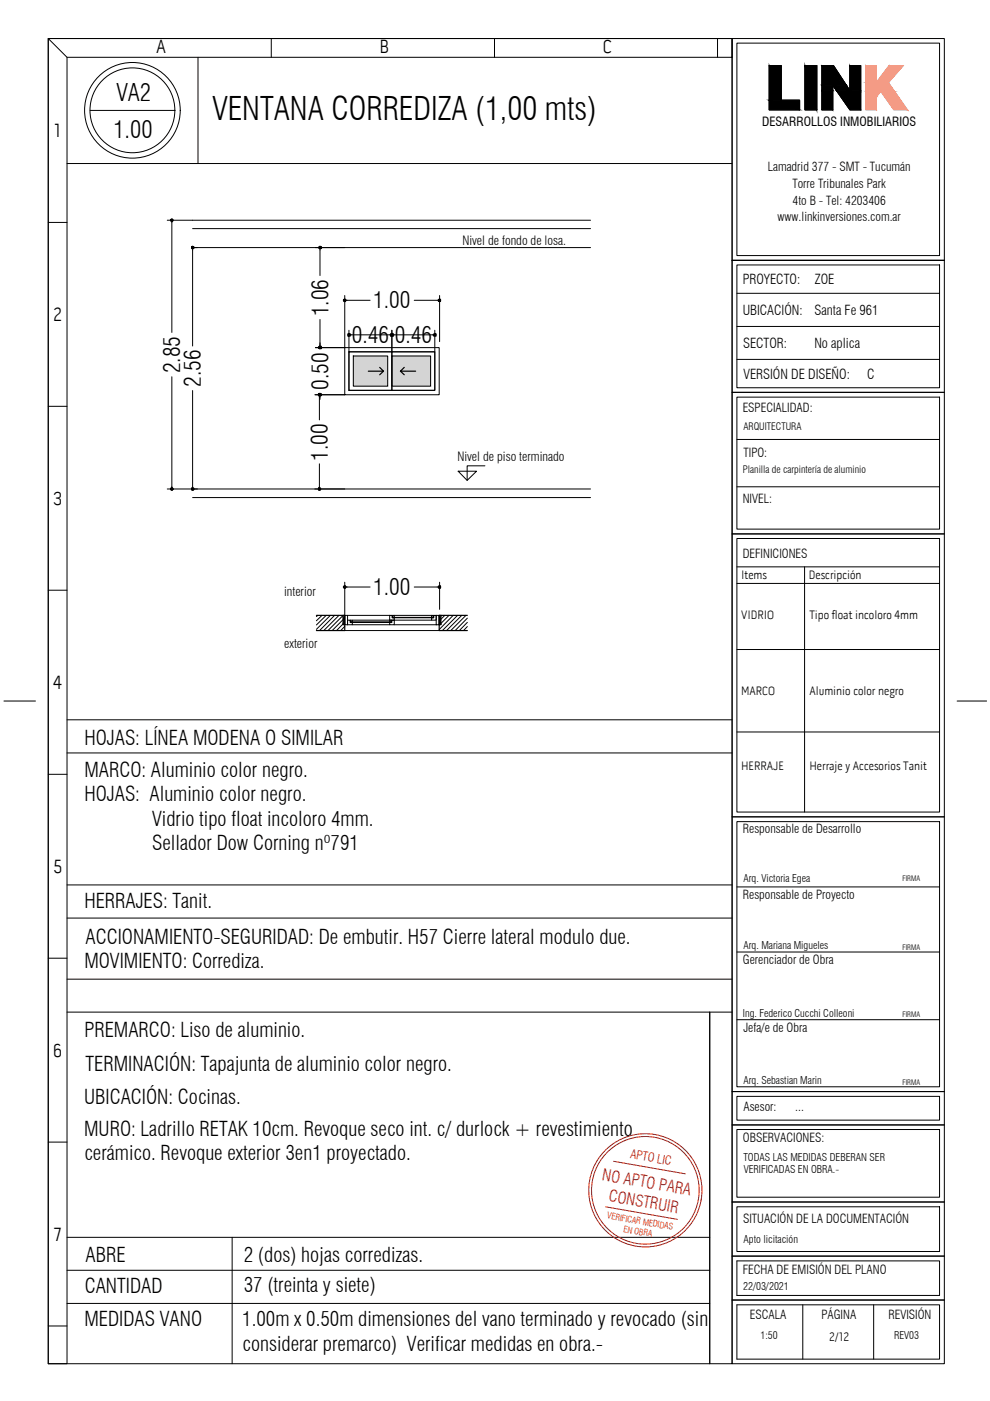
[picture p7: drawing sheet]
<svg xmlns="http://www.w3.org/2000/svg" width="210mm" height="297mm" viewBox="0 0 210 297" stroke-linecap="round" stroke-linejoin="round" font-family="sans-serif">
<!-- layer: A-MOBILIARIO -->
<g fill="#d4d4d4" stroke="#d4d4d4" stroke-width=".21">
<path d="M83.1 75.5l8.2 6.4v-6.4zM83.1 75.5l8.2 6.4h-8.2z"/>
<path d="M74.9 75.5l7.3 6.4v-6.4zM74.9 75.5l7.3 6.4h-7.3z"/>
</g>
<g fill="none" stroke="#000" stroke-width=".21">
<path d="M10.2 8.2v280.9h4v-277M10.2 8.2h145v280.9h-145zM10.2 8.2h145v3.9h-141zM42 12.1v22.6M57.5 8.2v3.9M104.8 8.2v3.9M152.1 8.2v3.9M155.2 8.2h45v280.9h-45zM156.2 9.1h43v45.1h-43zM14.2 34.7h141M10.2 47.2h4M155.2 55.2h45"/>
<path d="M156.2 56.2h43v26h-43zM200.2 55.2h-45h45M156.2 76.2h43M156.2 69.2h43M156.2 62.2h43M10.2 86.1h4M155.2 83.2h45M156.2 84.2h43v28h-43zM156.2 93.2h43M155.2 113.2h45M156.2 114.2h43v58h-43zM156.2 103.2h43"/>
<path d="M10.2 125.1h4M156.2 120.2h43M156.2 137.7h43M156.2 123.7h43M170.6 120.2v52M.8 148.6h6.7M14.2 152.6h141M14.2 159.6h141M156.2 155.2h43M202.9 148.6h6.3M10.2 164.2h4M155.2 173.2h45"/>
<path d="M156.2 174.2h43v56.2h-43zM14.2 187.6h141M14.2 194.6h141M156.2 188h43M10.2 203.2h4M14.2 207.6h141M14.2 214.6h141M150.5 214.6v74.5M156.2 201.8h43M156.2 216.2h43M155.2 238.5h45M155.2 231.4h45"/>
<path d="M156.2 239.5h43v14.3h-43zM156.2 232.5h43v5h-43zM10.2 242.1h4M155.2 254.8h45M156.2 255.9h43v9.4h-43zM14.2 262.3h136.3M14.2 269.3h136.3M14.2 276.4h136.3M49.2 262.3v26.8M155.2 266.3h45M155.2 275.6h45M156.2 267.3h43v7.4h-43z"/>
<path d="M156.2 276.6h43v11.6h-43zM170.2 276.6v11.6M185.2 276.6v11.6M10.2 281.1h4"/>
</g>
<!-- layer: LINK MARCA -->
<g fill="#f49a7c" stroke="#f49a7c" stroke-width=".21">
<path d="M188.5 13.9l-.1 3.5 3.1-3.5zM188.5 13.9l-.1 3.5h-2.6z"/>
<path d="M183.6 13.9l2.2 3.5v-3.5zM183.6 13.9l2.2 3.5h-2.2z"/>
<path d="M183.6 17.4h4.8zM183.6 17.4l4.8 .1z"/>
<path d="M183.6 17.5l6.1 1.9-1.3-1.9zM183.6 17.5l6.1 1.9h-6.1z"/>
<path d="M183.6 19.4l2.2 1.1 1-1.1zM183.6 19.4l2.2 1.1h-2.2z"/>
<path d="M186.8 19.4l5.6 3.9-2.7-3.9zM186.8 19.4l5.6 3.9h-2.9z"/>
<path d="M183.6 20.5l2.2 2.8v-2.8zM183.6 20.5l2.2 2.8h-2.2z"/>
</g>
<path d="M183.6 13.9h2.2v3.5l2.7-3.5h3l-3.1 3.6 4 5.8h-2.9l-2.7-3.9-1 1.1v2.8h-2.2z" fill="none" stroke="#f49a7c" stroke-width=".21"/>
<path d="M163.1 13.9h2.5v7.4h3.9v2h-6.4zM170.7 13.9h2.5v9.4h-2.5zM174.3 13.9h2.4l3.5 5.3v-5.3h2.3v9.4h-2.3l-3.6-5.2v5.2h-2.3z" fill="none" stroke="#000" stroke-width=".21"/>
<g fill="#000" stroke="#000" stroke-width=".21">
<path d="M163.1 13.9l2.5 7.4v-7.4zM163.1 13.9l2.5 7.4h-2.5z"/>
<path d="M170.7 13.9l2.5 9.4v-9.4zM170.7 13.9l2.5 9.4h-2.5z"/>
<path d="M174.3 18.1l2.3 1.1v-1.1zM174.3 18.1l2.3 1.1h-2.3z"/>
<path d="M174.3 19.2l2.3 4.1v-4.1zM174.3 19.2l2.3 4.1h-2.3z"/>
<path d="M174.3 13.9l5.1 4.2-2.7-4.2zM174.3 13.9l5.1 4.2h-5.1z"/>
<path d="M176.6 18.1l3.6 1.1-.8-1.1zM176.6 18.1l3.6 1.1h-2.8z"/>
<path d="M180.2 13.9l2.3 5.3v-5.3zM180.2 13.9l2.3 5.3h-2.3z"/>
<path d="M177.4 19.2l5.1 4.1v-4.1zM177.4 19.2l5.1 4.1h-2.3z"/>
<path d="M163.1 21.3l6.4 2v-2zM163.1 21.3l6.4 2h-6.4z"/>
</g>
<!-- layer: TEXTOS -->
<g fill="none" stroke="#000" stroke-width=".21">
<path d="M19.1 23.4h18M97.1 99.9h3.9l-2 2zM102.8 98.8h-3.8v3.1"/>
<circle cx="28.1" cy="23.4" r="9"/>
<circle cx="28.1" cy="23.4" r="10.1"/>
</g>
<!-- layer: 1 - MURO CORTE -->
<path d="M80.5 77.9l.8 .8h-3.2M81.3 78.7l-.8 .8M84.9 78.7l.8 .8M85.7 77.9l-.8 .8h3.2M67.1 130.5h6v3.2h-6M99.1 130.5h-6v3.2h6" fill="none" stroke="#000" stroke-width=".25"/>
<!-- layer: 6 - PISOS GRAL -->
<path d="M73.1 133.7h20M73.7 130.5h8.9M74.7 131.5h7.9M74.7 132.5h7.9M83.6 130.5h7.9M83.6 131.5h7.9M83.6 132.5h8.9" fill="none" stroke="#000" stroke-width=".21"/>
<path d="M73.1 130.5h.6v2h-.6zM73.7 131.5h.5v.5h.5v.5h-1zM74.3 131.5h.4v.4h-.4zM74.3 131.9l8.7 .1zM82.6 130.5h.5v.5h.5v.5h-1zM82.6 131.5h.4v.4h-.4zM83.1 131.5h.5v1h-1v-.5h.5zM83.2 130.5h.4v.4h-.4zM83.2 130.9l8.7 .1zM91.5 130.5h.4v.4h-.4zM92 130.5h.5v1h-1v-.5h.5zM92.5 130.5h.6v2h-.6z" fill="none" stroke="#000" stroke-width=".21"/>
<!-- layer: A-CARPINTERIAS -->
<g fill="none" stroke="#000" stroke-width=".21">
<path d="M40.8 48.5h84.4M40.8 52.5h84.4M40.8 46.7h84.4M73.1 73.7h20v10h-20zM74 74.6h18.2v8.2h-18.2zM74 74.6h9.1v8.2h-9.1zM74.9 75.5h7.3v6.4h-7.3zM83.1 74.6h9.1v8.2h-9.1zM83.1 75.5h8.2v6.4h-8.2zM40.8 105.5h84.4M40.8 103.7h84.4M67.4 130.5l-.3 .2"/>
<path d="M68.3 130.5l-1.2 1.1M69.2 130.5l-2.1 2M70 130.5l-2.9 2.9M70.9 130.5l-3.1 3.2M71.9 130.5l-3.2 3.2M72.8 130.5l-3.3 3.2M73.1 131l-2.7 2.7M73.1 131.9l-1.7 1.8M73.1 132.8l-.9 .9M93.4 130.5l-.3 .3M94.3 130.5l-1.2 1.2M95.2 130.5l-2.1 2"/>
<path d="M96.1 130.5l-3 3M97 130.5l-3.2 3.2M97.9 130.5l-3.2 3.2M98.8 130.5l-3.2 3.2M99.1 131.1l-2.6 2.6M99.1 132l-1.7 1.7M99.1 132.8l-.8 .9"/>
</g>
<!-- layer: COTAS -->
<g fill="none" stroke="#000" stroke-width=".21">
<path d="M35.5 46.7h5.3M36.4 47.2v23.3M40.8 52.5h1.1M40.8 53v20.4M66.9 52.5h6.2M67.8 53v5.4M36.4 79.9v23.3M67.8 67.7v5.5M67.8 73.7v.3M73.1 62.7v11h-6.2M73.6 63.7h4.9M74 70v4.6"/>
<path d="M74.5 71h8.1M83.1 70v4.6M83.6 71h8.1M87.8 63.7h4.9M92.2 70v4.6M93.2 62.7v9.7M40.8 82.8v20.4M66.7 83.7h6.4M67.7 84.2v4.8M67.7 98.3v4.9M67.8 83.4v.3M67.8 84.2v.5"/>
<path d="M35.5 103.7h6.4M66.7 103.7h6.4M73.1 123.4v7.1M73.6 124.5h4.9M87.8 124.5h4.9M93.2 123.4v5.8"/>
</g>
<!-- layer: 0 -->
<g fill="#000" stroke="#000" stroke-width=".21">
<path d="M36.3 46.9h.1v-.2zM36.4 46.7l.2 .2h-.2zM36.4 46.7l.2 .2 .1-.2z"/>
<path d="M36.3 46.5l.1 .2v-.3zM36.3 46.5l.1 .2h-.2zM36.2 46.7l.1 .2 .1-.2z"/>
<path d="M36.6 46.5l-.2 .2h.3zM36.4 46.4l.2 .1-.2 .2z"/>
<path d="M40.7 52.7h.1v-.2zM40.8 52.5l.2 .2h-.2zM40.8 52.5l.2 .2 .1-.2z"/>
<path d="M40.7 52.3l.1 .2v-.3zM40.7 52.3l.1 .2h-.2zM40.6 52.5l.1 .2 .1-.2z"/>
<path d="M40.8 52.5h.3l-.1-.2zM40.8 52.2l.2 .1-.2 .2z"/>
<path d="M67.7 52.7h.1v-.2zM67.8 52.5l.3 .2h-.3zM67.8 52.5l.3 .2v-.2z"/>
<path d="M67.7 52.3l.1 .2v-.3zM67.7 52.3l.1 .2h-.2zM67.6 52.5l.1 .2 .1-.2z"/>
<path d="M67.8 52.5h.3v-.2zM67.8 52.2l.3 .1-.3 .2z"/>
<path d="M67.6 73.7l.1 .2 .1-.2zM67.7 73.9l.1-.2v.2z"/>
<path d="M67.6 73.7l.1 .2 .1-.2zM67.7 73.9l.1-.2v.2z"/>
<path d="M67.8 73.7v.2h.3zM67.8 73.7h.3v.2zM67.8 73.7h.3v-.2z"/>
<path d="M67.8 73.7v.2h.3zM67.8 73.7h.3v.2zM67.8 73.7h.3v-.2z"/>
<path d="M67.8 73.4v.3l.3-.2zM67.7 73.5l.1-.1v.3zM67.7 73.5l-.1 .2h.2z"/>
<path d="M67.8 73.4v.3l.3-.2zM67.7 73.5l.1-.1v.3zM67.7 73.5l-.1 .2h.2z"/>
<path d="M72.8 63.7l.1 .1 .2-.1zM72.9 63.8l.2-.1v.2zM73.1 63.7v.2l.2-.1z"/>
<path d="M72.9 63.5l.2 .2v-.3zM72.9 63.5l.2 .2h-.3z"/>
<path d="M73.1 63.7l.2 .1v-.1zM73.1 63.7l.2-.2v.2zM73.1 63.4v.3l.2-.2z"/>
<path d="M73.8 71v.2l.2-.2zM74 71v.2h-.2zM74 71v.2h.2z"/>
<path d="M73.8 70.8l.2 .2v-.3zM73.8 70.8l.2 .2h-.2z"/>
<path d="M74 71l.2 .2v-.2zM74 71l.2-.2v.2zM74 70.7v.3l.2-.2z"/>
<path d="M82.9 71v.2l.2-.2zM83.1 71v.2h-.2zM83.1 71v.2h.2z"/>
<path d="M82.9 70.8v.2h.2zM82.9 71h.2l-.2 .2zM83.1 71l-.2 .2h.2z"/>
<path d="M83.1 71v.2h.2zM83.1 71h.2v.2z"/>
<path d="M82.9 70.8l.2 .2v-.3zM82.9 70.8l.2 .2h-.2z"/>
<path d="M83.1 71l.2 .2v-.2zM83.1 71l.2-.2v.2zM83.1 70.7v.3l.2-.2z"/>
<path d="M83.1 71h.2v-.2zM83.1 70.7l.2 .1-.2 .2zM82.9 70.8l.2 .2v-.3z"/>
<path d="M92 70.8l-.1 .2h.3zM91.9 71h.3l-.2 .2zM92.2 71l-.2 .2h.2z"/>
<path d="M92.2 71v.2h.2zM92.2 71h.2v.2z"/>
<path d="M92.2 71h.2v-.2zM92.2 70.7l.2 .1-.2 .2zM92 70.8l.2 .2v-.3z"/>
<path d="M93 63.5l-.1 .2h.3zM92.9 63.7h.3l-.2 .1zM93 63.8l.2 .1v-.2z"/>
<path d="M93.2 63.7v.2l.2-.1zM93.2 63.7h.2v.1z"/>
<path d="M93.4 63.5l-.2 .2h.2zM93.2 63.4l.2 .1-.2 .2zM93 63.5l.2 .2v-.3z"/>
<path d="M67.5 83.9h.2v-.2zM67.7 83.7l.2 .2h-.2zM67.7 83.7l.2 .2 .1-.2z"/>
<path d="M67.7 83.9h.1v-.2zM67.8 83.7l.3 .2h-.3zM67.8 83.7l.3 .2v-.2z"/>
<path d="M67.5 83.5l.2 .2v-.3zM67.5 83.5l.2 .2h-.2zM67.5 83.7v.2l.2-.2z"/>
<path d="M67.7 83.5l.1 .2v-.3zM67.7 83.5l.1 .2h-.2zM67.6 83.7l.1 .2 .1-.2z"/>
<path d="M67.7 83.7h.3l-.1-.2zM67.7 83.4l.2 .1-.2 .2z"/>
<path d="M67.8 83.7h.3v-.2zM67.8 83.4l.3 .1-.3 .2z"/>
<path d="M36.2 103.7l.1 .1 .1-.1zM36.3 103.8l.1-.1v.2z"/>
<path d="M36.4 103.7v.2l.2-.1zM36.4 103.7h.3l-.1 .1zM36.4 103.7h.3l-.1-.2z"/>
<path d="M36.4 103.4v.3l.2-.2zM36.3 103.5l.1-.1v.3zM36.3 103.5l-.1 .2h.2z"/>
<path d="M40.6 103.7l.1 .1 .1-.1zM40.7 103.8l.1-.1v.2z"/>
<path d="M40.8 103.7v.2l.2-.1zM40.8 103.7h.3l-.1 .1zM40.8 103.7h.3l-.1-.2z"/>
<path d="M40.8 103.4v.3l.2-.2zM40.7 103.5l.1-.1v.3zM40.7 103.5l-.1 .2h.2z"/>
<path d="M67.5 103.7v.1l.2-.1zM67.5 103.8l.2-.1v.2z"/>
<path d="M67.7 103.7v.2l.2-.1zM67.7 103.7h.3l-.1 .1zM67.7 103.7h.3l-.1-.2z"/>
<path d="M67.7 103.4v.3l.2-.2zM67.5 103.5l.2-.1v.3zM67.5 103.5v.2h.2z"/>
<path d="M72.8 124.5l.1 .1 .2-.1zM72.9 124.6l.2-.1v.2zM73.1 124.5v.2l.2-.1z"/>
<path d="M72.9 124.3l.2 .2v-.3zM72.9 124.3l.2 .2h-.3z"/>
<path d="M73.1 124.5l.2 .1v-.1zM73.1 124.5l.2-.2v.2zM73.1 124.2v.3l.2-.2z"/>
<path d="M93 124.3l-.1 .2h.3zM92.9 124.5h.3l-.2 .1zM93 124.6l.2 .1v-.2z"/>
<path d="M93.2 124.5v.2l.2-.1zM93.2 124.5h.2v.1z"/>
<path d="M93.4 124.3l-.2 .2h.2zM93.2 124.2l.2 .1-.2 .2zM93 124.3l.2 .2v-.3z"/>
</g>
<g fill="none" stroke="#000" stroke-width=".21">
<path d="M36.4 46.9v.3M40.8 52.7v.3M67.8 52.7v.3M67.8 73.2v.2M73.3 63.7h.3M74.2 71h.3M82.6 71h.3M83.3 71h.3M91.7 71h.2M92.7 63.7h.2M67.7 83.9v.3M67.8 83.9v.3"/>
<path d="M36.4 103.2v.2M40.8 103.2v.2M67.7 103.2v.2M73.3 124.5h.3M92.7 124.5h.2"/>
</g>
<path d="M72.7 130.5h.4v2h-.4zM72.7 130.5l.4 2M73.1 130.5l-.4 2M93.1 130.5h.4v2h-.4zM93.1 130.5l.4 2M93.5 130.5l-.4 2" fill="none" stroke="#000" stroke-width=".21"/>
<!-- layer: 3-REVOQUE INTERIOR ESPACIOS COMUNES -->
<path d="M93.2 131.5h.1" fill="none" stroke="#000" stroke-width=".21"/>
<!-- layer: Nomenclatura Carp. aluminio -->
<g fill="none" stroke="#e60000" stroke-width=".21">
<path d="M128.4 255.9l15.2 2.6M130.1 246.2l15.2 2.7"/>
<circle cx="136.8" cy="252.4" r="12"/>
<circle cx="136.8" cy="252.4" r="11.4"/>
</g>
<text font-size="6.8" x="45" y="25.4">VENTANA CORREDIZA (1,00 mts)</text>
<g font-size="5.1">
<text x="24.7" y="21.3">VA2</text>
<text x="24" y="29.2">1.00</text>
</g>
<g font-size="4.8">
<text x="79.1" y="65.4">1.00</text>
<text x="69.6" y="67.1" transform="rotate(-90 69.6 67.1)">1.06</text>
<text x="74.6" y="72.8">0.46</text>
<text x="83.7" y="72.8">0.46</text>
<text x="38.2" y="79.1" transform="rotate(-90 38.2 79.1)">2.85</text>
<text x="42.6" y="82" transform="rotate(-90 42.6 82)">2.56</text>
<text x="69.6" y="82.6" transform="rotate(-90 69.6 82.6)">0.50</text>
<text x="69.5" y="97.7" transform="rotate(-90 69.5 97.7)">1.00</text>
<text x="79.1" y="126.2">1.00</text>
</g>
<g font-size="4.3">
<text x="17.9" y="158">HOJAS: LÍNEA MODENA O SIMILAR</text>
<text x="17.9" y="164.7">MARCO: Aluminio color negro.</text>
<text x="17.9" y="169.9">HOJAS: Aluminio color negro.</text>
<text x="32.3" y="175.1">Vidrio tipo float incoloro 4mm.</text>
<text x="32.3" y="180.3">Sellador Dow Corning nº791</text>
<text x="17.9" y="192.5">HERRAJES: Tanit.</text>
<text x="18.1" y="200.1">ACCIONAMIENTO-SEGURIDAD: De embutir. H57 Cierre lateral modulo due.</text>
<text x="17.9" y="205.3">MOVIMIENTO: Corrediza.</text>
<text x="17.9" y="220">PREMARCO: Liso de aluminio.</text>
<text x="18.1" y="227.1">TERMINACIÓN: Tapajunta de aluminio color negro.</text>
<text x="17.9" y="234">UBICACIÓN: Cocinas.</text>
<text x="17.9" y="240.8">MURO: Ladrillo RETAK 10cm. Revoque seco int. c/ durlock + revestimiento</text>
<text x="17.9" y="246">cerámico. Revoque exterior 3en1 proyectado.</text>
<text x="18.1" y="267.6">ABRE</text>
<text x="51.7" y="267.6">2 (dos) hojas corredizas.</text>
<text x="18" y="274.2">CANTIDAD</text>
<text x="51.7" y="273.9">37 (treinta y siete)</text>
<text x="17.9" y="281.2">MEDIDAS VANO</text>
<text x="51.4" y="281.2">1.00m x 0.50m dimensiones del vano terminado y revocado (sin</text>
<text x="51.4" y="286.4">considerar premarco) Verificar medidas en obra.-</text>
</g>
<g font-size="4.1">
<text x="33.1" y="11.3">A</text>
<text x="80.5" y="11.3">B</text>
<text x="127.8" y="11.3">C</text>
<text x="11.4" y="29">1</text>
<text x="11.3" y="68.1">2</text>
<text x="11.2" y="107.1">3</text>
<text x="11.3" y="146">4</text>
<text x="11.2" y="185">5</text>
<text x="11.2" y="224">6</text>
<text x="11.5" y="263.1">7</text>
</g>
<g font-size="3.4" fill="#e60000">
<text x="127.5" y="250.2" transform="rotate(10 127.5 250.2)">NO APTO PARA</text>
<text x="128.9" y="254.6" transform="rotate(10 128.9 254.6)">CONSTRUIR</text>
</g>
<g font-size="2.9">
<text x="157.5" y="60.2">PROYECTO:</text>
<text x="172.8" y="60.2">ZOE</text>
<text x="157.5" y="66.8">UBICACIÓN:</text>
<text x="172.7" y="66.8">Santa Fe 961</text>
<text x="157.6" y="73.7">SECTOR:</text>
<text x="172.7" y="73.7">No aplica</text>
<text x="157.6" y="80.3">VERSIÓN DE DISEÑO:</text>
<text x="183.8" y="80.3">C</text>
</g>
<g font-size="2.7">
<text x="161.6" y="26.8">DESARROLLOS INMOBILIARIOS</text>
<text x="98" y="52">Nivel de fondo de losa.</text>
<text x="97" y="97.7">Nivel de piso terminado</text>
<text x="60.2" y="126.3">interior</text>
<text x="60.3" y="137.4">exterior</text>
</g>
<g font-size="2.6">
<text x="162.8" y="36.2">Lamadrid 377 - SMT - Tucumán</text>
<text x="168" y="39.8">Torre Tribunales Park</text>
<text x="164.9" y="46.8">www.linkinversiones.com.ar</text>
<text x="168" y="43.6">4to B - Tel: 4203406</text>
<text x="157.5" y="87.4">ESPECIALIDAD:</text>
<text x="157.6" y="96.9">TIPO:</text>
<text x="157.5" y="106.6">NIVEL:</text>
<text x="157.5" y="118.2">DEFINICIONES</text>
<text x="157.1" y="122.8">Items</text>
<text x="171.5" y="122.8">Descripción</text>
<text x="157.1" y="131.2">VIDRIO</text>
<text x="171.6" y="131.2">Tipo float incoloro 4mm</text>
<text x="157.1" y="147.4">MARCO</text>
<text x="171.6" y="147.4">Aluminio color negro</text>
<text x="157.1" y="163.2">HERRAJE</text>
<text x="171.6" y="163.2">Herraje y Accesorios Tanit</text>
<text x="157.5" y="176.7">Responsable de Desarrollo</text>
<text x="157.5" y="190.6">Responsable de Proyecto</text>
<text x="157.5" y="204.5">Gerenciador de Obra</text>
<text x="157.6" y="218.8">Jefa/e de Obra</text>
<text x="157.6" y="235.5">Asesor:</text>
<text x="168.6" y="235.5">...</text>
<text x="157.5" y="242.2">OBSERVACIONES:</text>
<text x="157.6" y="259.3">SITUACIÓN DE LA DOCUMENTACIÓN</text>
<text x="157.5" y="270.1">FECHA DE EMISIÓN DEL PLANO</text>
<text x="159" y="279.7">ESCALA</text>
<text x="174.1" y="279.7">PÁGINA</text>
<text x="188.4" y="279.7">REVISIÓN</text>
<text x="175.8" y="284.2">2/12</text>
</g>
<text font-size="2.6" fill="#e60000" x="133.5" y="245.6" transform="rotate(10 133.5 245.6)">APTO LIC</text>
<g font-size="2.3">
<text x="157.6" y="263.5">Apto licitación</text>
<text x="157.6" y="273.6">22/03/2021</text>
</g>
<g font-size="2.2">
<text x="157.6" y="186.9">Arq. Victoria Egea</text>
<text x="157.6" y="201.2">Arq. Mariana Migueles</text>
<text x="157.5" y="215.5">Ing. Federico Cucchi Colleoni</text>
<text x="157.6" y="229.9">Arq. Sebastian Marin</text>
<text x="157.6" y="246.1">TODAS LAS MEDIDAS DEBERAN SER</text>
<text x="157.7" y="248.8">VERIFICADAS EN OBRA.-</text>
<text x="161.2" y="283.8">1:50</text>
<text x="189.6" y="283.8">REV03</text>
</g>
<g font-size="2.1">
<text x="157.6" y="91.2">ARQUITECTURA</text>
<text x="157.5" y="100.2">Planilla de carpintería de aluminio</text>
</g>
<g font-size="1.9" fill="#e60000">
<text x="128.7" y="258.3" transform="rotate(10 128.7 258.3)">VERIFICAR MEDIDAS</text>
<text x="132.1" y="261.2" transform="rotate(10 132.1 261.2)">EN OBRA</text>
</g>
<g font-size="1.6">
<text x="191.3" y="186.8">FIRMA</text>
<text x="191.3" y="201.3">FIRMA</text>
<text x="191.3" y="215.7">FIRMA</text>
<text x="191.3" y="230">FIRMA</text>
</g>
</svg>
